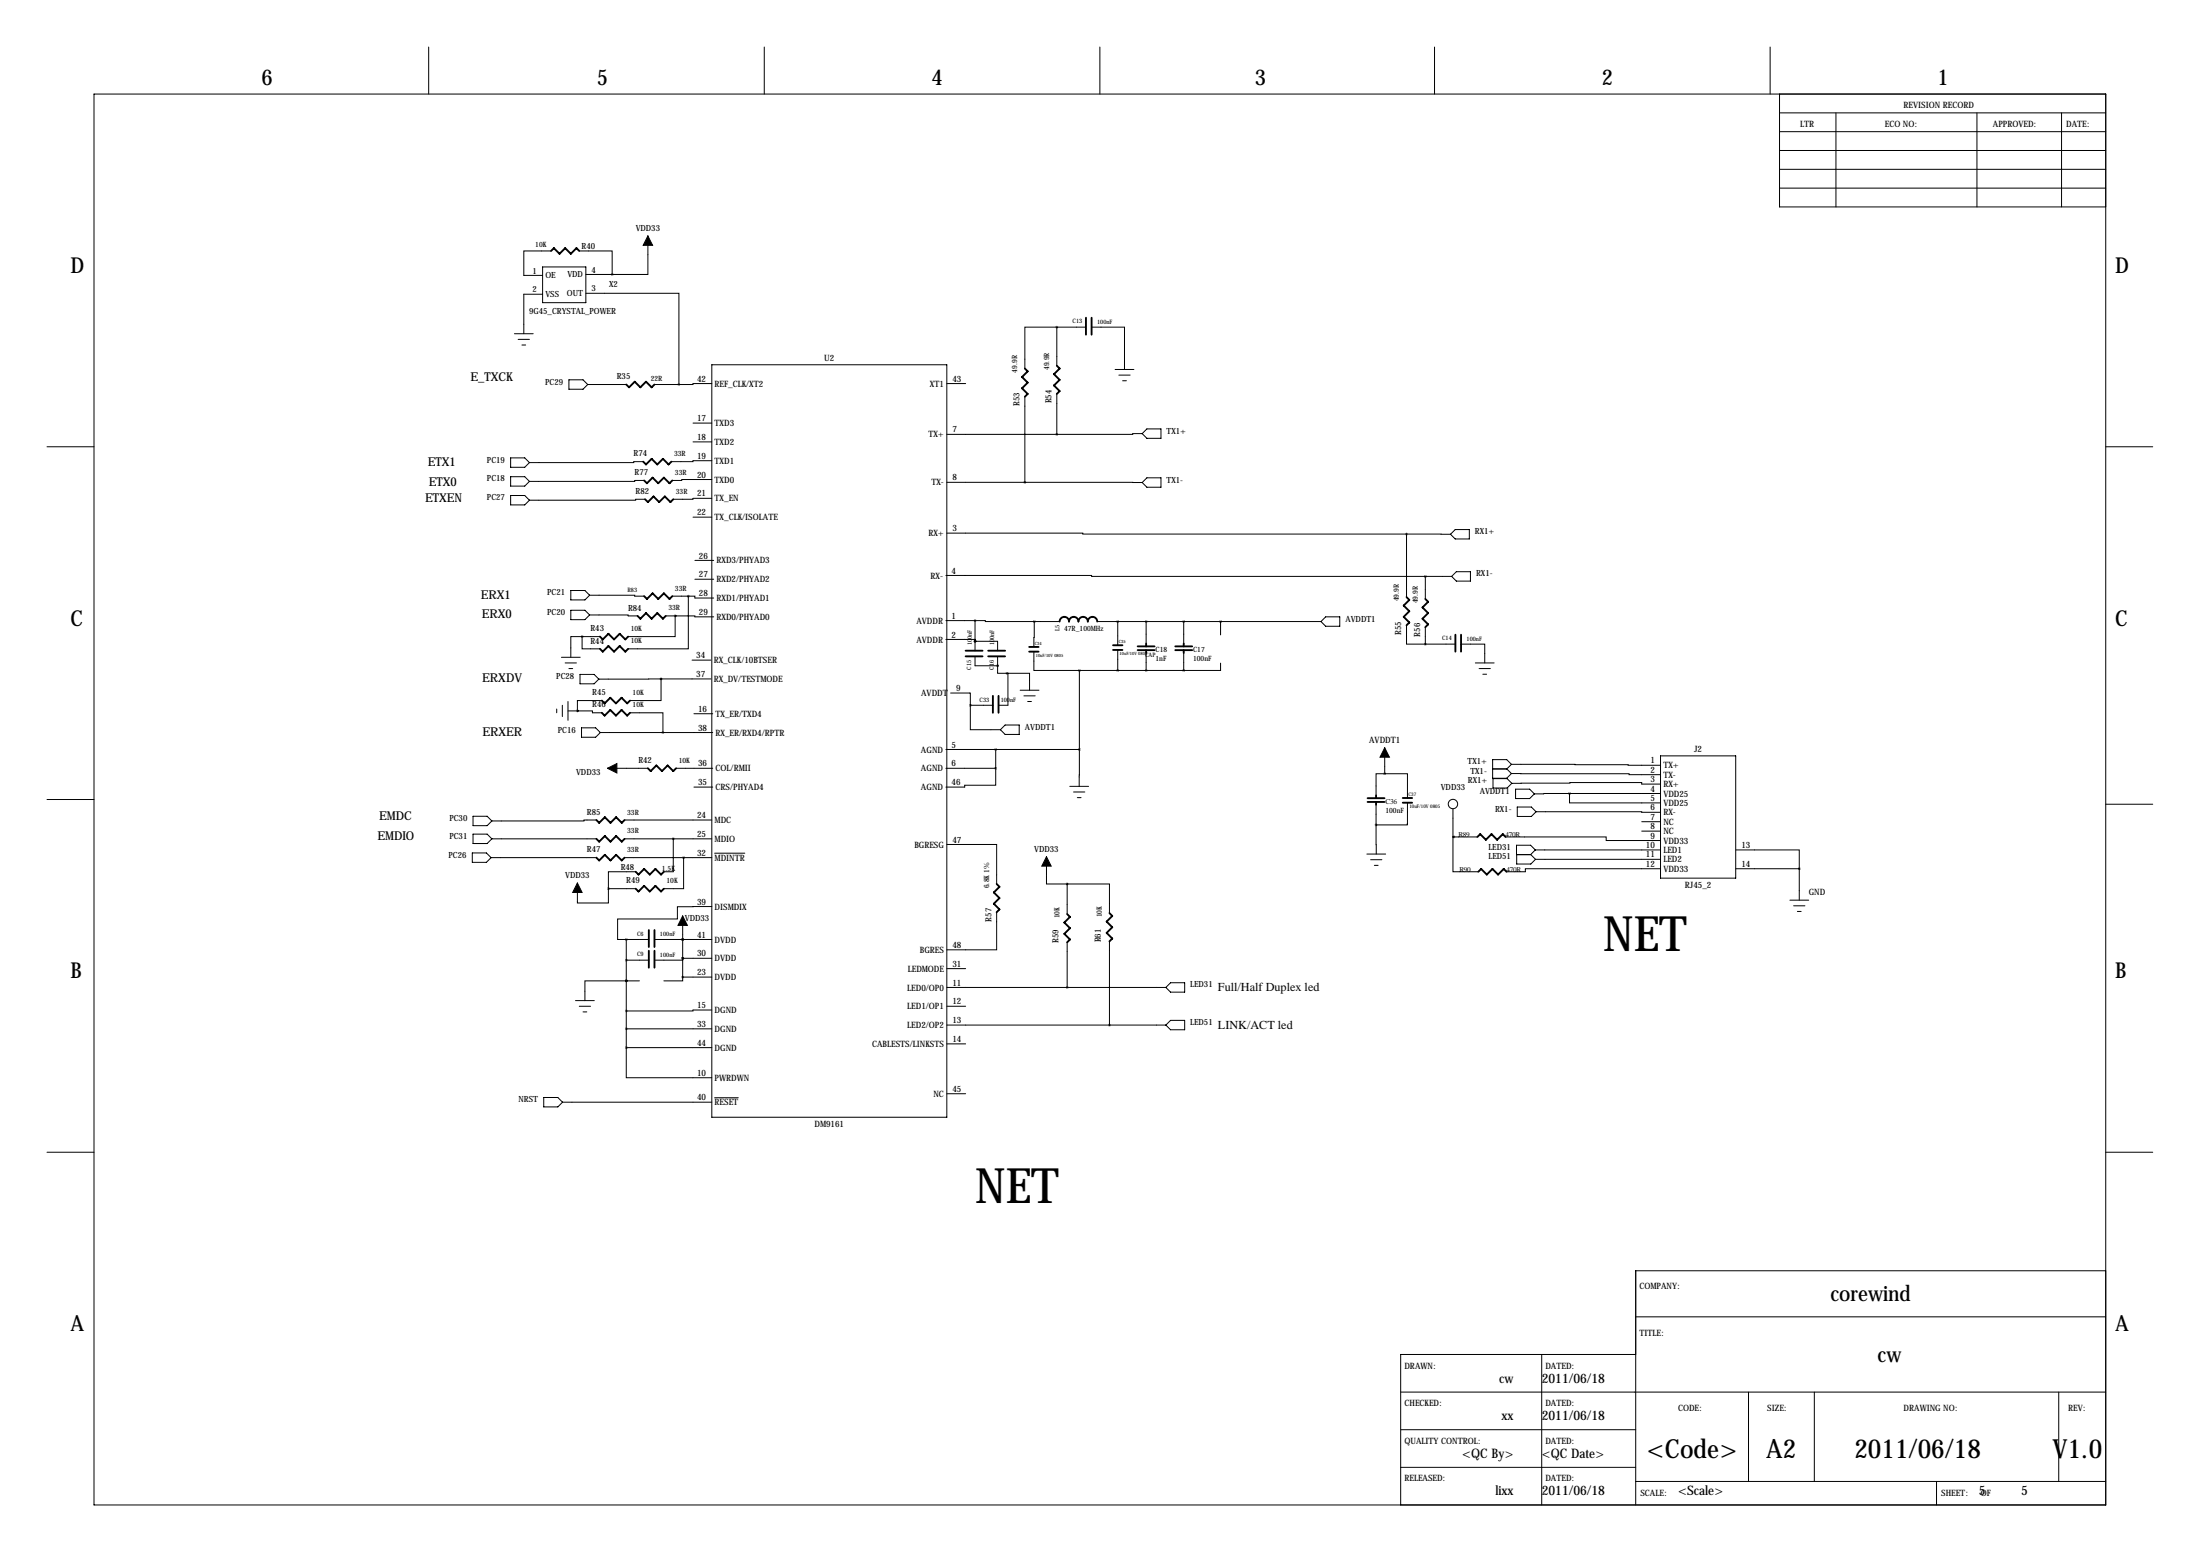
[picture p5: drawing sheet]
<svg xmlns="http://www.w3.org/2000/svg" width="594mm" height="419mm" viewBox="0 0 594 419" stroke-linecap="round" stroke-linejoin="round" font-family="sans-serif">
<g fill="none" stroke="#000" stroke-width=".27">
<path d="M115.8 12.7v12.7M206.5 12.7v12.7M297.2 12.7v12.7M387.6 12.7v12.7M478.3 12.7v12.7M25.4 25.4h543.6v381h-543.6zM480.8 25.4v30.5h88.2M480.8 30.5h88.2M480.8 35.6h88.2M496.1 30.5v25.4M534.2 30.5v25.4M557 30.5v25.4"/>
<path d="M480.8 40.6h88.2M480.8 45.7h88.2M480.8 50.8h88.2M146.6 72.1h11.7v9.6h-11.7zM146.6 79.5h-5.1v10.6M148.9 67.8h-7.4v6.6h5.1M156.5 67.8h8.9v6.3M158.3 79.2h25.1v24.6M158.3 74.1h7.1M175.1 63.7v10.4h-9.7M139 90.1h5.1M140 91.6h3.1"/>
<path d="M141 93.2h1M192.3 98.5h63.5v203.2h-63.5zM285.5 88.3h-8.6v11.2M285.5 88.3v10.5M285.5 88.3h7.9M294.9 88.3h8.9v11.5M301.3 99.8h5.1M153.7 102.6h3.8l1.3 1.2-1.3 1.3h-3.8zM158.8 103.8h10.4M176.8 103.8h6.6M187.2 114.2h5.1M187.2 119.3h5.1"/>
<path d="M192.3 103.6h-5.1v.2h-3.8M255.8 103.6h5.1M255.8 117.3h29.7M276.9 107.1v23.2M285.5 106.4v10.9M302.3 101.3h3.1M303.3 102.8h1M308.6 117.1h-2.5v.2h-20.6M308.6 117.1l1.3-1.3h3.8v2.6h-3.8zM12.7 120.6h12.7M138 123.6h3.8l1.3 1.3-1.3 1.3h-3.8zM138 128.7h3.8l1.3 1.3-1.3 1.3h-3.8z"/>
<path d="M138 133.8h3.8l1.3 1.3-1.3 1.2h-3.8zM173.8 124.7h-2.6v.2h-28.1M174 129.7h-2.5v.3h-28.4M174.3 134.8h-2.5v.3h-28.7M187.2 139.6h5.1M192.3 124.4h-5.1v.3h-5.8M192.3 129.5h-8.1v.2h-2.5M192.3 134.6l-10.4 .2M255.8 130.3h21.1M276.9 130.3h31.7M308.6 130.3l1.3-1.3h3.8v2.6h-3.8zM569 120.6h12.7"/>
<path d="M154.2 159.5h3.8l1.3 1.2-1.3 1.3h-3.8zM187.8 151.3h5M187.8 156.4h5M255.6 155.4h39.3v.3h90.2M255.8 144h36.8v.2h87.4M380 144.2l11.9 .1M380 144.2v17M385.1 155.7v6M385.1 155.7h7.1M391.9 144.3l1.3-1.3h3.8v2.5h-3.8zM393.5 154.4h3.8v2.5h-3.8l-1.3-1.2zM151.7 177.5h5.1"/>
<path d="M152.7 179h3.1M154.2 164.8h3.8l1.3 1.3-1.3 1.2h-3.8zM157.3 171.9v3.3h4.8M157.3 171.9h-3.1v5.6M157.3 171.9h4.8M159.3 166.1h10.4v.2h2.6M159.3 160.7h12.2v.3h2.5M179.9 166.3h2.5M181.7 161h4.3M182.4 166.3h.1M182.4 166.3v5.6h-12.7M182.4 166.3l10.4 .3"/>
<path d="M186 161h1.8v.5h5M186 161v14.2h-16.3M187 178.3h5.1M255.6 172.7h7.8v.5M255.6 167.6h7.8M263.4 173.2h.1M263.4 167.6h2.8v.2h13.3M263.4 167.6v8.1M263.4 177.2v2.6h6.1M263.4 173.2h6.1v2.5M269.5 179.8h.1M269.5 179.8v2h2.6"/>
<path d="M269.5 177.2v2.6M279.3 176v5.1h12.3M279.5 167.8l-.2 6.9M279.5 167.8h6.8M296.5 167.8h60.4M302 167.8v6.4M302 175.5v5.6M309.7 167.8v6M309.7 176.3v4.8M319.8 167.8v6M319.8 176.3v4.8M329.8 179.1v2h-10"/>
<path d="M329.8 167.8v3.6M356.9 167.8l1.3-1.2h3.8v2.5h-3.8zM380 168.9v5h5.1M385.1 169.4v4.5M385.1 173.9h8.1M394.8 173.9h6.4v5.1M398.6 179h5.1M150.4 191.5v1M151.9 190.4v3.1M153.5 192h2.5M153.5 189.4v5.1M153.7 180.5h1"/>
<path d="M156 192h.1M156 192h4.1v.5h2.5M156.7 182.1h3.8l1.3 1.3-1.3 1.3h-3.8zM157.1 196.5h3.8l1.3 1.3-1.3 1.3h-3.8zM162.2 197.8h30.4M162.6 189.2h-6.6v2.8M170.2 192.5h8.9v5.3M178.6 183.3v5.9h-8.4M178.6 183.3l-16.8 .1M178.6 183.3h13.5M187.5 192.7h5.1M256.8 187.1h5.4v3.3"/>
<path d="M262.2 190.4v6.7h8.1M262.2 190.4h6.1M271.6 195.8h3.8v2.5h-3.8l-1.3-1.2zM272.1 181.8h.2v8.6h-2.5M272.1 181.8h6.1v4.6M275.6 186.4h5.1M276.7 187.9h3M277.7 189.4h1M291.6 181.1v21.3M291.6 181.1h28.2M399.6 180.5h3.1M400.7 182.1h1"/>
<path d="M12.7 215.9h12.7M164.1 207.5h11M182.7 207.5h9.9M187.5 212.5h5.1M255.6 207.5h13.4M255.6 202.4h36M269 207.5v4.5h-8.3v.5h-5.1M269 202.4v5.1M289.1 212.3h5M290.1 213.9h3M291.1 215.4h1M291.6 202.4v9.9"/>
<path d="M371.8 217.3v5.5M374.1 208.9h-2.3v5.9M374.1 208.9h6.2v6.6M374.1 201.9v7M380.3 216.8l-.1 6h-8.4M392.6 218.4v7.6h.2M403.3 207.6h3.8M403.4 210.3h3.8l1.3 1.2-1.3 1.3h-3.8zM407.1 207.6l1.3 1.3M408.4 206.4l40.3 .3M408.4 208.9h31.8v.3h8.5M408.4 206.4l-1.3 1.3"/>
<path d="M408.4 206.4l-1.3-1.3h-3.8v5.1h3.8l1.3-1.3M408.5 211.5l35.1-.2v.4h5.1M409.5 213.1h3.8l1.3 1.3-1.3 1.2h-3.8zM410 217.9h3.8l1.2 1.3-1.2 1.3h-3.8zM415 219.2l33.7 .2M424.1 214.3v2.5h24.6M424.1 214.3l-9.5 .1M424.1 214.3h24.6M448.7 204.1h20.3v33h-20.3zM569 217.2h12.7M127.6 230.3h3.8l1.3 1.3-1.3 1.3h-3.8zM127.8 220.4h3.8l1.3 1.3-1.3 1.3h-3.8z"/>
<path d="M127.8 225.2h3.8l1.3 1.3-1.3 1.3h-3.8zM132.7 231.6h28.4M132.9 226.5h28.2M156 238.5v5.3h8.4v-3.8M161.1 221.4h-3.3v.3h-24.9M164.4 240h7.4M168.8 221.4h23.5M168.8 226.5h23.5M168.8 231.6h23.5M171.8 235.4h-7.4v4.6M181.9 226.5v8.9h-2.5M184.7 231.6v8.4h-5.3"/>
<path d="M193.1 230.4h8.1M255.8 228h13.5v10.7M282.8 231.3v7.4h5.5M288.3 238.7h11.5v7.9M288.3 238.7v8.1M369.3 230.6h5.1M370.3 232.2h3.1M371.3 233.7h1.1M371.8 222.8l.1 7.8M392.8 226h-.2v9.4h6.8M392.8 226h6.4M406.8 226h27.2v1h14.7"/>
<path d="M409.8 230.8v2.5h3.8l1.3-1.2M414.8 229.5h33.9M414.8 229.5l-1.2 1.3M414.8 229.5l-1.2-1.3h-3.8v2.6h3.8l1.3 1.3M414.9 232.1h33.8M443.6 221.9h5.1M443.6 224.4h5.1M448.7 234.6h-36.6v.8h-5M469 229.5h17.2v5.1M469 234.6h17.2M486.2 234.6v8.5M169.2 253.7h6.1"/>
<path d="M169.2 259.3h6.1M169.2 253.7v29.2M176.8 253.7h15.5M184.5 258.8h.1M184.5 253.7h.1M184.5 258.8v.5h-7.7M184.5 258.8h7.8M184.5 247.3v16.6M192.3 244.8l-9.3 .1v3.3h-16.1v5.5h2.3M269.3 246.3v10.2h-13.5M288.3 254.5v12.1M299.8 254.2v22.6"/>
<path d="M483.6 243.1h5.1M484.6 244.6h3.1M485.6 246.1h1.1M155.5 270.2h5.1M156.5 271.7h3.1M157.5 273.3h1M169.2 264.9h-11.2v5.3M169.2 264.9h.1M169.2 277.8h23.1M169.2 264.9h3.6M184.5 263.9v1h-5.1M184.5 263.9h7.8"/>
<path d="M192.3 272.7h-5.1v.3h-18M255.8 261.6h5.1M255.8 266.6h59.2M255.8 271.7h5.1M255.8 276.8h59.2M315 266.6l1.3-1.2h3.8v2.5h-3.8zM315 276.8l1.3-1.3h3.8v2.6h-3.8zM146.9 296.4h3.8l1.3 1.2-1.3 1.3h-3.8zM152 297.6h40.3M169.2 282.9v8.1h23.1M169.2 282.9h23.1M193.1 296.4h6.4"/>
<path d="M255.8 281.9h5.1M255.8 295.4h5.1M12.7 311.1h12.7M569 311.1h12.7M442 355.6h127M569 343.2h-127v63.2M378.5 375.9h190.5M416.6 365.8v40.6M442 365.8h-63.5v40.6M472.4 375.9v24.1M490.2 375.9v24.1M556.3 375.9v24.1"/>
<path d="M378.5 386.1h63.5M378.5 396.2h63.5M442 400h127M523.2 400v6.4"/>
<circle cx="392.6" cy="217.1" r="1.27"/>
</g>
<g fill="none" stroke="#000" stroke-width=".51">
<path d="M148.9 67.8l.8-.8 1.5 1.5 1.5-1.5 1.5 1.5 1.6-1.5 .7 .8M276.9 99.5l.8 .8-1.6 1.5 1.6 1.5-1.6 1.6 1.6 1.5-.8 .7M285.5 98.8l.8 .7-1.5 1.5 1.5 1.6-1.5 1.5 1.5 1.5-.8 .8M293.4 85.8v4.6M294.9 85.8v4.6M169.2 103.8l.8 .8 1.5-1.5 1.5 1.5 1.5-1.5 1.6 1.5 .7-.8M173.8 124.7l.7 .7 1.6-1.5 1.5 1.5 1.5-1.5 1.5 1.5 .8-.7M174 129.7l.8 .8 1.5-1.5 1.6 1.5 1.5-1.5 1.5 1.5 .8-.8M174.3 134.8l.8 .8 1.5-1.5 1.5 1.5 1.5-1.5 1.6 1.5 .7-.8M162.1 171.9l.8 .8 1.5-1.6 1.5 1.6 1.5-1.6 1.6 1.6 .7-.8M162.1 175.2l.8 .8 1.5-1.6 1.5 1.6 1.5-1.6 1.6 1.6 .7-.8M172.3 166.3l.7 .8 1.5-1.5 1.6 1.5 1.5-1.5 1.5 1.5 .8-.8"/>
<path d="M174 161l.8 .7 1.5-1.5 1.6 1.5 1.5-1.5 1.5 1.5 .8-.7M260.9 177.2h4.6M260.9 175.7h4.6M267 177.2h4.6M267 175.7h4.6M278.1 176h2.5M278.1 174.7h2.5M286.3 167.8a1.27 1.27 0 0 1 1.3-1.2 1.27 1.27 0 0 1 1.2 1.2 1.27 1.27 0 0 1 1.3-1.2 1.27 1.27 0 0 1 1.3 1.2 1.27 1.27 0 0 1 1.3-1.2 1.27 1.27 0 0 1 1.2 1.2 1.27 1.27 0 0 1 1.3-1.2 1.27 1.27 0 0 1 1.3 1.2M300.7 175.5h2.6M300.7 174.2h2.6M307.4 174.5h4.6M307.4 175.6h4.6"/>
<path d="M309.7 173.8v.7M309.7 175.6v.7M317.6 174.5h4.5M317.6 175.6h4.5M319.8 173.8v.7M319.8 175.6v.7M380 161.2l.8 .8-1.5 1.5 1.5 1.5-1.5 1.6 1.5 1.5-.8 .8M385.1 161.7l.8 .8-1.5 1.5 1.5 1.6-1.5 1.5 1.5 1.5-.8 .8M393.2 171.4v4.6M394.8 171.4v4.6M162.6 189.2l.8 .7 1.5-1.5 1.5 1.5 1.5-1.5 1.6 1.5 .7-.7M162.6 192.5l.8 .7 1.5-1.5 1.5 1.5 1.5-1.5 1.6 1.5 .7-.7"/>
<path d="M268.3 187.9v4.6M269.8 187.9v4.6M175.1 207.5l.7 .7 1.5-1.5 1.6 1.5 1.5-1.5 1.5 1.5 .8-.7M369.5 216.6h4.6M369.5 215.5h4.6M371.8 214.8v.7M371.8 216.6v.7M379 216.8h2.6M379 215.5h2.6M161.1 221.4l.8 .8 1.5-1.5 1.5 1.5 1.6-1.5 1.5 1.5 .8-.8M161.1 231.6l.8 .8 1.5-1.6 1.5 1.6 1.6-1.6 1.5 1.6 .8-.8M161.1 226.5l.8 .8 1.5-1.5 1.5 1.5 1.6-1.5 1.5 1.5 .8-.8"/>
<path d="M171.8 235.4l.7 .8 1.5-1.6 1.6 1.6 1.5-1.6 1.5 1.6 .8-.8M171.8 240l.7 .7 1.5-1.5 1.6 1.5 1.5-1.5 1.5 1.5 .8-.7M269.3 238.7l.8 .8-1.6 1.5 1.6 1.5-1.6 1.5 1.6 1.6-.8 .7M399.2 226l.7-.8 1.6 1.6 1.5-1.6 1.5 1.6 1.5-1.6 .8 .8M399.4 235.4l.8-.8 1.5 1.6 1.6-1.6 1.5 1.6 1.5-1.6 .8 .8M175.3 251.2v4.5M175.3 256.7v4.6M176.8 251.2v4.5M176.8 256.7v4.6M288.3 246.8l.8 .8-1.5 1.5 1.5 1.5-1.5 1.6 1.5 1.5-.8 .8M299.8 246.6l.7 .7-1.5 1.6 1.5 1.5-1.5 1.5 1.5 1.5-.7 .8"/>
</g>
<path d="M175.1 63.7l1.2 2.5h-2.5zM164.1 207.5l2.6-1.3v2.5zM374.1 201.9l1.3 2.6h-2.5zM156 238.5l1.3 2.5h-2.6zM282.8 231.3l1.2 2.6h-2.5zM184.5 247.3l1.2 2.6h-2.5z" fill="#000" stroke="#000" stroke-width=".27"/>
<path d="M183.4 103.8a.05 .05 0 0 0 .1 0 .05 .05 0 0 0-.1 0zM184.4 253.7a.05 .05 0 0 0 .1 0 .05 .05 0 0 0-.1 0zM184.4 258.8a.05 .05 0 0 0 .1 0 .05 .05 0 0 0-.1 0zM184.4 253.7a.05 .05 0 0 0 .1 0 .05 .05 0 0 0-.1 0zM184.4 258.8a.05 .05 0 0 0 .1 0 .05 .05 0 0 0-.1 0zM184.4 263.9a.05 .05 0 0 0 .1 0 .05 .05 0 0 0-.1 0zM285.5 117.3a.05 .05 0 0 0 .1 0 .05 .05 0 0 0-.1 0zM285.5 88.3a.05 .05 0 0 0 .1 0 .05 .05 0 0 0-.1 0zM380 144.2a.05 .05 0 0 0 .1 0 .05 .05 0 0 0-.1 0zM279.4 167.8a.05 .05 0 0 0 .1 0 .05 .05 0 0 0-.1 0zM291.6 202.4a.05 .05 0 0 0 .1 0 .05 .05 0 0 0-.1 0zM269 202.4a.05 .05 0 0 0 .1 0 .05 .05 0 0 0-.1 0zM269 207.5a.05 .05 0 0 0 .1 0 .05 .05 0 0 0-.1 0zM263.4 167.6a.05 .05 0 0 0 .1 0 .05 .05 0 0 0-.1 0zM263.4 173.2a.05 .05 0 0 0 .1 0 .05 .05 0 0 0-.1 0zM263.4 173.2a.05 .05 0 0 0 .1 0 .05 .05 0 0 0-.1 0zM269.5 179.8a.05 .05 0 0 0 .1 0 .05 .05 0 0 0-.1 0zM319.8 167.8a.05 .05 0 0 0 .1 0 .05 .05 0 0 0-.1 0zM319.8 181.1a.05 .05 0 0 0 .1 0 .05 .05 0 0 0-.1 0zM288.3 266.6a.05 .05 0 0 0 .1 0 .05 .05 0 0 0-.1 0zM299.7 276.8a.05 .05 0 0 0 .1 0 .05 .05 0 0 0-.1 0zM288.3 238.7a.05 .05 0 0 0 .1 0 .05 .05 0 0 0-.1 0zM291.6 181.1a.05 .05 0 0 0 .1 0 .05 .05 0 0 0-.1 0zM374.1 208.9a.05 .05 0 0 0 .1 0 .05 .05 0 0 0-.1 0zM392.8 226a.05 .05 0 0 0 .1 0 .05 .05 0 0 0-.1 0zM486.1 234.6a.05 .05 0 0 0 .1 0 .05 .05 0 0 0-.1 0z" fill="#000" stroke="#000" stroke-width=".63"/>
<g font-size="13.2">
<text x="433.2" y="256.7">NET</text>
<text x="263.5" y="324.9">NET</text>
</g>
<g font-size="7.1">
<text x="445" y="393.7">&lt;Code&gt;</text>
<text x="477.3" y="393.7">A2</text>
<text x="501" y="393.7">2011/06/18</text>
<text x="554.6" y="393.7">V1.0</text>
</g>
<g font-size="5.9">
<text x="70.6" y="22.9">6</text>
<text x="161.3" y="22.9">5</text>
<text x="251.7" y="22.9">4</text>
<text x="339.1" y="22.9">3</text>
<text x="432.8" y="22.9">2</text>
<text x="523.5" y="22.9">1</text>
<text x="19" y="73.7">D</text>
<text x="571.5" y="73.7">D</text>
<text x="19" y="168.9">C</text>
<text x="571.5" y="168.9">C</text>
<text x="19" y="264.2">B</text>
<text x="571.5" y="264.2">B</text>
<text x="494.6" y="351.3">corewind</text>
<text x="19" y="359.4">A</text>
<text x="571.5" y="359.4">A</text>
<text x="507.3" y="367.8">cw</text>
</g>
<g font-size="3.6">
<text x="405.1" y="373.4">cw</text>
<text x="416.6" y="373.4">2011/06/18</text>
<text x="405.7" y="383.5">xx</text>
<text x="416.6" y="383.5">2011/06/18</text>
<text x="395.1" y="393.7">&lt;QC By&gt;</text>
<text x="416.6" y="393.7">&lt;QC Date&gt;</text>
<text x="404.1" y="403.8">lixx</text>
<text x="416.6" y="403.8">2011/06/18</text>
<text x="453.4" y="403.8">&lt;Scale&gt;</text>
<text x="534.7" y="403.8">5</text>
<text x="546.1" y="403.8">5</text>
</g>
<g font-size="3.3">
<text x="127.2" y="102.8">E_TXCK</text>
<text x="115.6" y="125.9">ETX1</text>
<text x="115.9" y="131.3">ETX0</text>
<text x="114.9" y="135.6">ETXEN</text>
<text x="129.9" y="161.6">ERX1</text>
<text x="130.2" y="166.8">ERX0</text>
<text x="130.3" y="184.2">ERXDV</text>
<text x="130.4" y="198.6">ERXER</text>
<text x="102.4" y="221.3">EMDC</text>
<text x="102" y="226.9">EMDIO</text>
<text x="329.1" y="267.7">Full/Half Duplex led</text>
<text x="329.1" y="277.9">LINK/ACT led</text>
</g>
<g font-size="2.4">
<text x="514.4" y="29.2">REVISION RECORD</text>
<text x="486.4" y="34.3">LTR</text>
<text x="509.3" y="34.3">ECO NO:</text>
<text x="538.5" y="34.3">APPROVED:</text>
<text x="558.3" y="34.3">DATE:</text>
<text x="222.7" y="97.5">U2</text>
<text x="188.4" y="103.1">42</text>
<text x="193.1" y="104.4">REF_CLK/XT2</text>
<text x="251.3" y="104.4">XT1</text>
<text x="257.4" y="103.1">43</text>
<text x="188.4" y="113.7">17</text>
<text x="188.4" y="118.8">18</text>
<text x="193.1" y="115.1">TXD3</text>
<text x="250.9" y="118.1">TX+</text>
<text x="257.4" y="116.8">7</text>
<text x="188.4" y="123.9">19</text>
<text x="193.1" y="120.2">TXD2</text>
<text x="193.1" y="125.2">TXD1</text>
<text x="188.4" y="129">20</text>
<text x="193.1" y="130.3">TXD0</text>
<text x="251.7" y="131.1">TX-</text>
<text x="257.4" y="129.7">8</text>
<text x="188.4" y="134.1">21</text>
<text x="193.1" y="135.4">TX_EN</text>
<text x="188.4" y="139.1">22</text>
<text x="193.1" y="140.5">TX_CLK/ISOLATE</text>
<text x="257.4" y="143.5">3</text>
<text x="250.9" y="144.8">RX+</text>
<text x="188.9" y="150.8">26</text>
<text x="188.9" y="155.9">27</text>
<text x="193.6" y="152.2">RXD3/PHYAD3</text>
<text x="257.1" y="154.9">4</text>
<text x="188.9" y="161">28</text>
<text x="193.6" y="157.2">RXD2/PHYAD2</text>
<text x="251.4" y="156.2">RX-</text>
<text x="188.9" y="166.1">29</text>
<text x="193.6" y="162.3">RXD1/PHYAD1</text>
<text x="193.6" y="167.4">RXD0/PHYAD0</text>
<text x="257.1" y="167.1">1</text>
<text x="247.6" y="168.4">AVDDR</text>
<text x="247.6" y="173.5">AVDDR</text>
<text x="257.1" y="172.2">2</text>
<text x="188.1" y="177.7">34</text>
<text x="192.8" y="179.1">RX_CLK/10BTSER</text>
<text x="188.1" y="182.8">37</text>
<text x="192.8" y="184.2">RX_DV/TESTMODE</text>
<text x="248.9" y="188">AVDDT</text>
<text x="258.4" y="186.6">9</text>
<text x="188.6" y="192.2">16</text>
<text x="188.6" y="197.3">38</text>
<text x="193.3" y="193.6">TX_ER/TXD4</text>
<text x="193.3" y="198.6">RX_ER/RXD4/RPTR</text>
<text x="248.8" y="203.2">AGND</text>
<text x="257.1" y="201.9">5</text>
<text x="369.9" y="200.7">AVDDT1</text>
<text x="457.7" y="203.1">J2</text>
<text x="188.6" y="207">36</text>
<text x="193.3" y="208.3">COL/RMII</text>
<text x="248.8" y="208.3">AGND</text>
<text x="257.1" y="207">6</text>
<text x="445.9" y="206.1">1</text>
<text x="445.9" y="208.7">2</text>
<text x="449.4" y="207.5">TX+</text>
<text x="188.6" y="212">35</text>
<text x="193.3" y="213.4">CRS/PHYAD4</text>
<text x="248.8" y="213.4">AGND</text>
<text x="257.1" y="212">46</text>
<text x="445.9" y="211.2">3</text>
<text x="445.9" y="213.8">4</text>
<text x="449.4" y="210">TX-</text>
<text x="449.4" y="212.6">RX+</text>
<text x="449.4" y="215.1">VDD25</text>
<text x="188.4" y="220.9">24</text>
<text x="445.9" y="216.3">5</text>
<text x="445.9" y="218.8">6</text>
<text x="445.9" y="221.4">7</text>
<text x="449.4" y="217.6">VDD25</text>
<text x="449.4" y="220.2">RX-</text>
<text x="188.4" y="226">25</text>
<text x="193.1" y="222.3">MDC</text>
<text x="193.1" y="227.3">MDIO</text>
<text x="257.4" y="227.5">47</text>
<text x="445.9" y="223.9">8</text>
<text x="445.9" y="226.5">9</text>
<text x="449.4" y="222.7">NC</text>
<text x="449.4" y="225.3">NC</text>
<text x="449.4" y="227.8">VDD33</text>
<text x="188.4" y="231.1">32</text>
<text x="193.1" y="232.4">MDINTR</text>
<text x="247.1" y="228.9">BGRESG</text>
<text x="444.7" y="229">10</text>
<text x="444.7" y="231.5">11</text>
<text x="449.4" y="230.3">LED1</text>
<text x="449.4" y="232.9">LED2</text>
<text x="470.5" y="229">13</text>
<text x="444.7" y="234.1">12</text>
<text x="449.4" y="235.4">VDD33</text>
<text x="455.2" y="239.8">RJ45_2</text>
<text x="470.5" y="234.1">14</text>
<text x="188.4" y="244.3">39</text>
<text x="193.1" y="245.6">DISMDIX</text>
<text x="488.7" y="241.8">GND</text>
<text x="188.4" y="253.2">41</text>
<text x="193.1" y="254.5">DVDD</text>
<text x="248.5" y="257.3">BGRES</text>
<text x="257.4" y="256">48</text>
<text x="188.4" y="258.3">30</text>
<text x="188.4" y="263.3">23</text>
<text x="193.1" y="259.6">DVDD</text>
<text x="245.3" y="262.4">LEDMODE</text>
<text x="257.4" y="261.1">31</text>
<text x="193.1" y="264.7">DVDD</text>
<text x="245.1" y="267.5">LED0/OP0</text>
<text x="257.4" y="266.1">11</text>
<text x="188.4" y="272.2">15</text>
<text x="193.1" y="273.6">DGND</text>
<text x="245.1" y="272.6">LED1/OP1</text>
<text x="257.4" y="271.2">12</text>
<text x="188.4" y="277.3">33</text>
<text x="193.1" y="278.7">DGND</text>
<text x="245.1" y="277.6">LED2/OP2</text>
<text x="257.4" y="276.3">13</text>
<text x="257.4" y="281.4">14</text>
<text x="188.4" y="282.4">44</text>
<text x="193.1" y="283.7">DGND</text>
<text x="235.6" y="282.7">CABLESTS/LINKSTS</text>
<text x="188.4" y="290.5">10</text>
<text x="193.1" y="291.9">PWRDWN</text>
<text x="188.4" y="297.1">40</text>
<text x="193.1" y="298.5">RESET</text>
<text x="252.2" y="296.2">NC</text>
<text x="257.4" y="294.8">45</text>
<text x="220.1" y="304.4">DM9161</text>
<text x="443" y="348">COMPANY:</text>
<text x="443" y="360.7">TITLE:</text>
<text x="379.5" y="369.6">DRAWN:</text>
<text x="417.6" y="369.6">DATED:</text>
<text x="379.5" y="379.7">CHECKED:</text>
<text x="417.6" y="379.7">DATED:</text>
<text x="453.4" y="381">CODE:</text>
<text x="477.5" y="381">SIZE:</text>
<text x="514.4" y="381">DRAWING NO:</text>
<text x="558.8" y="381">REV:</text>
<text x="379.5" y="389.9">QUALITY CONTROL:</text>
<text x="417.6" y="389.9">DATED:</text>
<text x="379.5" y="400">RELEASED:</text>
<text x="417.6" y="400">DATED:</text>
<text x="443.2" y="403.9">SCALE:</text>
<text x="524.5" y="403.9">SHEET:</text>
<text x="535.2" y="403.9">OF</text>
</g>
<g font-size="2.3">
<text x="171.8" y="62.4">VDD33</text>
<text x="157.1" y="67.1">R40</text>
<text x="143.9" y="73.9">1</text>
<text x="147.4" y="75.2">OE</text>
<text x="153.3" y="74.9">VDD</text>
<text x="159.8" y="73.6">4</text>
<text x="164.6" y="77.5">X2</text>
<text x="143.9" y="78.9">2</text>
<text x="147.4" y="80.3">VSS</text>
<text x="153.2" y="80">OUT</text>
<text x="159.8" y="78.7">3</text>
<text x="143" y="84.9">9G45_CRYSTAL_POWER</text>
<text x="147.3" y="103.8">PC29</text>
<text x="166.6" y="102.4">R35</text>
<text x="275.5" y="109.7" transform="rotate(-90 275.5 109.7)">R53</text>
<text x="284.1" y="108.9" transform="rotate(-90 284.1 108.9)">R54</text>
<text x="315.2" y="117.1">TX1+</text>
<text x="131.6" y="124.9">PC19</text>
<text x="171.2" y="123.2">R74</text>
<text x="131.6" y="130">PC18</text>
<text x="171.5" y="128.3">R77</text>
<text x="315.2" y="130.3">TX1-</text>
<text x="131.6" y="135.1">PC27</text>
<text x="171.7" y="133.4">R82</text>
<text x="398.5" y="144.3">RX1+</text>
<text x="398.8" y="155.7">RX1-</text>
<text x="147.8" y="160.7">PC21</text>
<text x="147.8" y="166.1">PC20</text>
<text x="169.7" y="164.9">R84</text>
<text x="363.5" y="167.8">AVDDT1</text>
<text x="159.5" y="170.5">R43</text>
<text x="159.5" y="173.8">R44</text>
<text x="378.6" y="171.4" transform="rotate(-90 378.6 171.4)">R55</text>
<text x="383.7" y="171.9" transform="rotate(-90 383.7 171.9)">R56</text>
<text x="150.3" y="183.4">PC28</text>
<text x="160" y="187.7">R45</text>
<text x="160" y="191">R46</text>
<text x="150.7" y="197.8">PC16</text>
<text x="276.9" y="197.1">AVDDT1</text>
<text x="155.7" y="209.2">VDD33</text>
<text x="172.5" y="206">R42</text>
<text x="396.5" y="206.4">TX1+</text>
<text x="397.3" y="208.9">TX1-</text>
<text x="389.3" y="213.3">VDD33</text>
<text x="396.6" y="211.5">RX1+</text>
<text x="399.8" y="214.4">AVDDT1</text>
<text x="121.4" y="221.7">PC30</text>
<text x="158.6" y="220">R85</text>
<text x="404" y="219.2">RX1-</text>
<text x="121.4" y="226.5">PC31</text>
<text x="121.2" y="231.6">PC26</text>
<text x="158.6" y="230.2">R47</text>
<text x="279.5" y="230.1">VDD33</text>
<text x="402.2" y="229.5">LED31</text>
<text x="402.2" y="232.1">LED51</text>
<text x="152.7" y="237.2">VDD33</text>
<text x="167.7" y="234.8">R48</text>
<text x="169.2" y="238.5">R49</text>
<text x="185.1" y="248.7">VDD33</text>
<text x="267.9" y="248.9" transform="rotate(-90 267.9 248.9)">R57</text>
<text x="286" y="254.7" transform="rotate(-90 286 254.7)">R59</text>
<text x="297.5" y="254.5" transform="rotate(-90 297.5 254.5)">R61</text>
<text x="321.6" y="266.6">LED31</text>
<text x="321.6" y="276.8">LED51</text>
<text x="140.1" y="297.6">NRST</text>
</g>
<g font-size="2">
<text x="144.6" y="66.8">10K</text>
<text x="274.9" y="100.7" transform="rotate(-90 274.9 100.7)">49.9R</text>
<text x="283.5" y="99.9" transform="rotate(-90 283.5 99.9)">49.9R</text>
<text x="175.8" y="102.8">22R</text>
<text x="182.1" y="123.2">33R</text>
<text x="182.4" y="128.3">33R</text>
<text x="182.6" y="133.4">33R</text>
<text x="182.4" y="159.5">33R</text>
<text x="180.6" y="164.8">33R</text>
<text x="378" y="162.4" transform="rotate(-90 378 162.4)">49.9R</text>
<text x="383.1" y="162.9" transform="rotate(-90 383.1 162.9)">49.9R</text>
<text x="170.4" y="170.4">10K</text>
<text x="170.4" y="173.7">10K</text>
<text x="287.5" y="170.5">47R_100MHz</text>
<text x="312.2" y="176.1">C18</text>
<text x="312.2" y="178.6">1nF</text>
<text x="322.4" y="176.1">C17</text>
<text x="322.4" y="178.6">100nF</text>
<text x="170.9" y="187.7">10K</text>
<text x="170.9" y="191">10K</text>
<text x="183.4" y="206">10K</text>
<text x="169.5" y="220">33R</text>
<text x="374.3" y="217.1">C36</text>
<text x="374.3" y="219.6">100nF</text>
<text x="169.5" y="225">33R</text>
<text x="394.1" y="226">R89</text>
<text x="406.8" y="226">470R</text>
<text x="169.5" y="230.1">33R</text>
<text x="178.8" y="235.1">1.5K</text>
<text x="180.1" y="238.5">10K</text>
<text x="267.3" y="239.9" transform="rotate(-90 267.3 239.9)">6.8K 1%</text>
<text x="394.4" y="235.4">R90</text>
<text x="407.1" y="235.4">470R</text>
<text x="286.3" y="248" transform="rotate(-90 286.3 248)">10K</text>
<text x="297.7" y="247.8" transform="rotate(-90 297.7 247.8)">10K</text>
</g>
<g font-size="1.6">
<text x="289.8" y="87.3">C13</text>
<text x="296.4" y="87.5">100nF</text>
<text x="169.5" y="159.9">R83</text>
<text x="286.3" y="170.4" transform="rotate(-90 286.3 170.4)">L5</text>
<text x="389.6" y="172.9">C14</text>
<text x="396.3" y="173.1">100nF</text>
<text x="262.6" y="174.2" transform="rotate(-90 262.6 174.2)">100nF</text>
<text x="268.7" y="174.2" transform="rotate(-90 268.7 174.2)">100nF</text>
<text x="309.4" y="177.5">CAP</text>
<text x="262.4" y="180.8" transform="rotate(-90 262.4 180.8)">C15</text>
<text x="268.5" y="180.8" transform="rotate(-90 268.5 180.8)">C16</text>
<text x="264.7" y="189.4">C33</text>
<text x="270.4" y="189.6">100nF</text>
<text x="172.1" y="252.7">C6</text>
<text x="178.3" y="252.8">100nF</text>
<text x="172.1" y="258.3">C9</text>
<text x="178.3" y="258.4">100nF</text>
</g>
<g font-size="1.3">
<text x="380.5" y="215">C37</text>
<text x="380.8" y="218.2">10uF/10V 0805</text>
</g>
<g font-size="1.2">
<text x="302.3" y="173.7">C35</text>
<text x="279.6" y="174.2">C34</text>
<text x="279.9" y="177.3">10uF/10V 0805</text>
<text x="302.5" y="176.9">10uF/10V 0805</text>
</g>
</svg>
